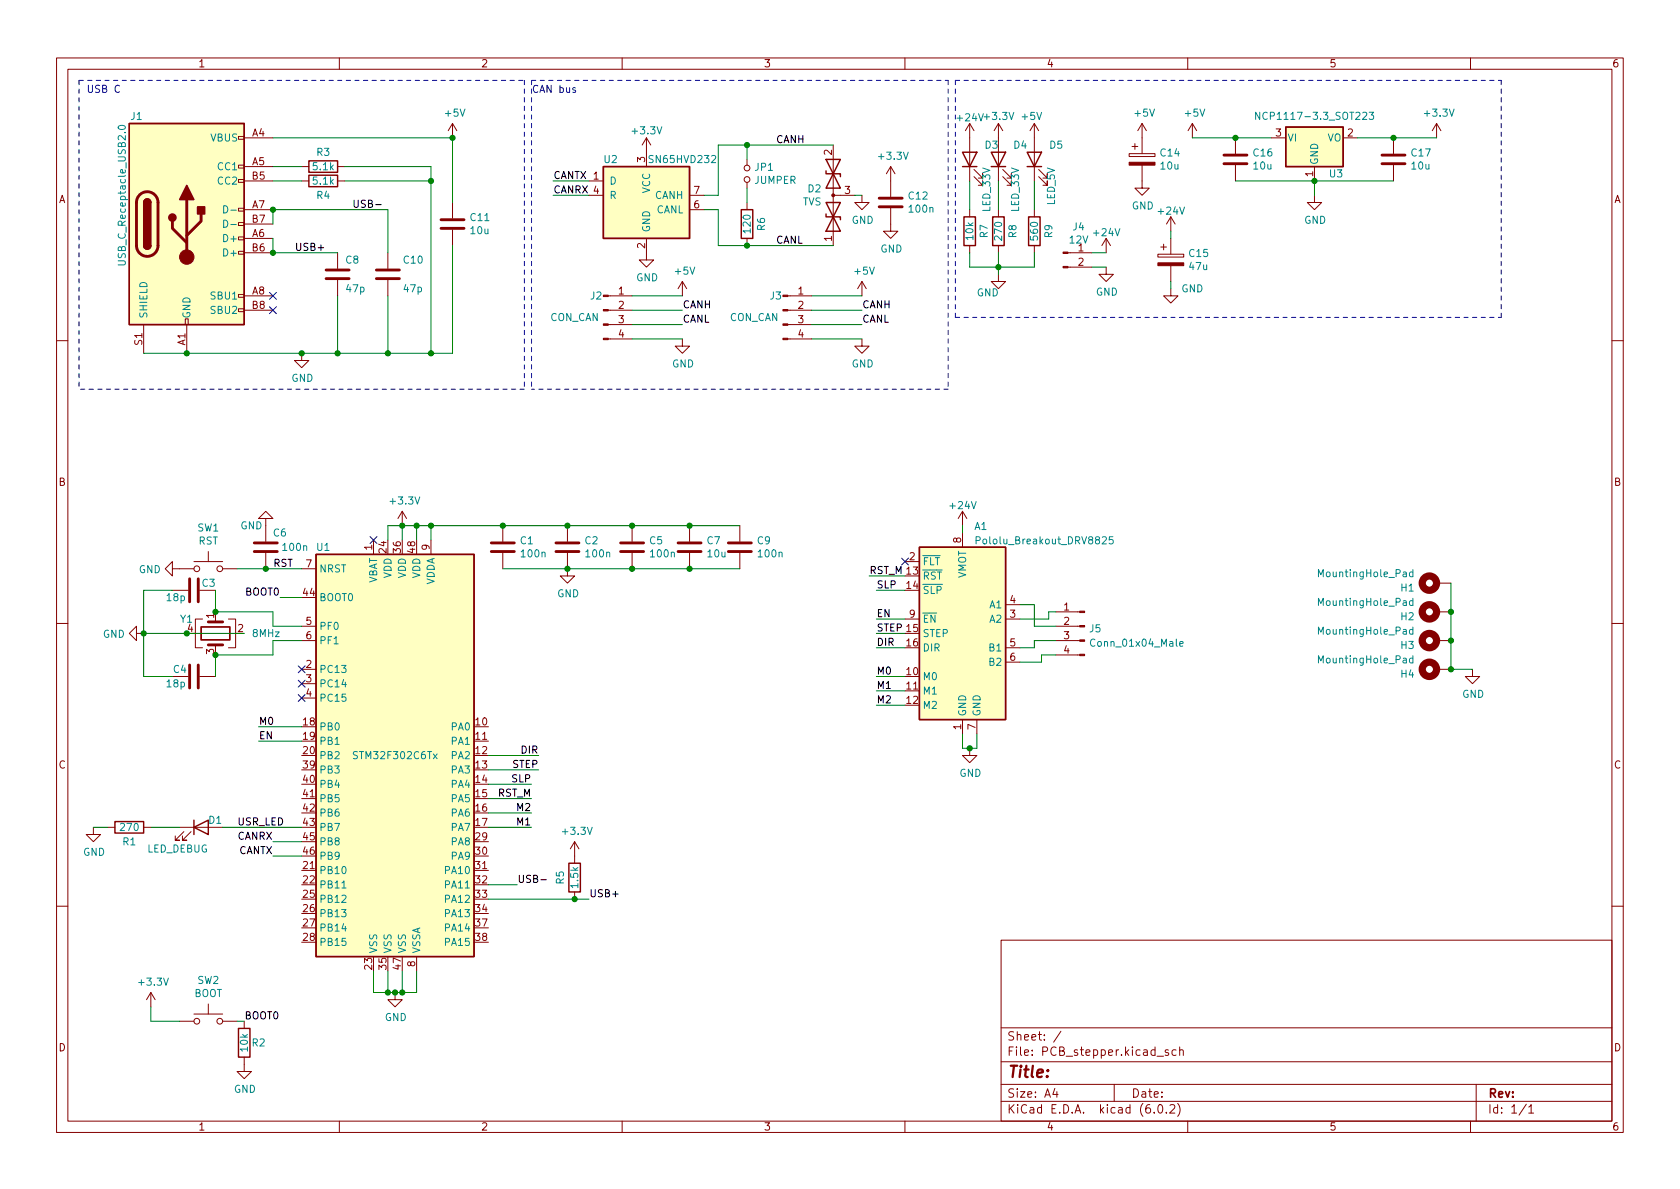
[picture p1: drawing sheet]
<svg xmlns="http://www.w3.org/2000/svg" width="297mm" height="210mm" viewBox="0 0 297 210" stroke-linecap="round" stroke-linejoin="round" font-family="sans-serif">
<g fill="none" stroke="#840000" stroke-width=".18">
<path d="M10 10.2h277v190.1h-277zM12 12.2h273v186.1h-273zM60 10.2v2M110 10.2v2M160 10.2v2M210 10.2v2M260 10.2v2M42.2 39.4h1v.5h-1zM42.2 36.8h1v.5h-1zM42.2 31.7h1v.6h-1zM42.2 29.2h1v.5h-1zM42.2 24.1h1v.5h-1z"/>
<path d="M43.2 24.4h5.1M43.2 29.5h5.1M43.2 37.1h5.1M43.2 32h5.1M43.2 39.6h5.1M53.3 29.5h1.3M53.3 32h1.3M59.7 29.5h1.3M59.7 32h1.3M80 21.8v2.6M80 35.8v2.8M80 21.8l-.8 1.3"/>
<path d="M80 21.8l.8 1.3M104.1 32h2.6M104.1 34.5h2.6M114.3 24.4v5.1M114.3 24.4l-.8 1.2M114.3 24.4l.8 1.2M121.9 37.1h2.6M121.9 34.5h2.6M132.1 28.2v1M132.1 32.3v1M132.1 35.8v1.3M147.3 34.5h3.8"/>
<path d="M147.3 25.6v17.8M152.4 34.5v1.3h1.3l-1.3 1.3-1.3-1.3h1.3M157.5 36.8v4.1h1.2l-1.2 1.3-1.3-1.3h1.3M157.5 29.5v5.3M157.5 29.5l-.8 1.2M157.5 29.5l.7 1.2M171.4 21.8v10.2M171.4 37.1v1.2M171.4 21.8l-.7 1.3M171.4 21.8l.8 1.3M172.2 31.2l1.5 1.6v-.8v.8h-.7M172.2 30l1.5 1.5v-.8v.8h-.7"/>
<path d="M176.5 21.8v10.2M176.5 37.1v1.2M176.5 21.8l-.7 1.3M176.5 21.8l.8 1.3M177.3 31.2l1.5 1.6v-.8v.8h-.7M177.3 30l1.5 1.5v-.8v.8h-.7M182.9 21.8l-.8 1.3M182.9 21.8v10.2M182.9 37.1v1.2M182.9 21.8l.7 1.3M183.6 31.2l1.6 1.6v-.8v.8h-.8M183.6 30l1.6 1.5v-.8v.8h-.8"/>
<path d="M199.6 27.2h4.6v.5h-4.6zM200.2 25.9h1M200.7 25.4v1M201.9 29.2v4.1h1.3l-1.3 1.2-1.2-1.2h1.2M201.9 21.8l-.7 1.3M201.9 21.8v5.4M201.9 21.8l.8 1.3M207 38.3v2.6M207 38.3l-.8 1.3M207 38.3l.8 1.3M210.8 21.8l-.7 1.3M210.8 21.8v2.6"/>
<path d="M210.8 21.8l.8 1.3M218.4 24.4v2.8M218.4 29.2v2.8M224.8 24.4h2.5M232.4 34.5v1.3h1.3l-1.3 1.3-1.3-1.3h1.3M232.4 29.5v2.5M237.5 24.4h2.5M246.4 24.4v2.8M246.4 29.2v2.8M254 21.8l-.8 1.3M254 21.8v2.6M254 21.8l.8 1.3"/>
<path d="M25.4 57.4v5.1M32.8 56.4h.5v1h-.5zM33 57.4v5.1M42.2 54.6h1v.5h-1zM42.2 52.1h1v.5h-1zM42.2 44.4h1v.6h-1zM42.2 41.9h1v.5h-1zM43.2 54.9h5.1M43.2 52.3h5.1M43.2 42.2h5.1M43.2 44.7h5.1M59.7 44.7v2.8"/>
<path d="M59.7 49.5v2.8M68.6 44.7v2.8M68.6 49.5v2.8M80 40.6v2.8M107.5 59.9h4.3M107.5 57.4h4.3M107.5 54.9h4.3M107.5 52.3h4.3M114.3 42.2v3.8h1.3l-1.3 1.2-1.3-1.2h1.3M120.6 59.9v1.3h1.3l-1.3 1.3-1.2-1.3h1.2M120.6 49.8l-.7 1.2M120.6 49.8v2.5"/>
<path d="M120.6 49.8l.8 1.2M132.1 42.2v1.2M139.3 59.9h4.2M139.3 57.4h4.2M139.3 54.9h4.2M139.3 52.3h4.2M152.4 59.9v1.3h1.3l-1.3 1.3-1.3-1.3h1.3M152.4 49.8l-.8 1.2M152.4 49.8v2.5M152.4 49.8l.8 1.2M171.4 43.4v1.3M176.5 48.5v1.3h1.3l-1.3 1.2-1.2-1.2h1.2"/>
<path d="M176.5 43.4v1.3M182.9 43.4v1.3M188.8 44.7h4.2M188.8 47.2h4.2M195.6 47.2v1.3h1.2l-1.2 1.3-1.3-1.3h1.3M195.6 42.2l-.8 1.2M195.6 42.2v2.5M195.6 42.2l.7 1.2M204.7 45h4.6v.5h-4.6zM205.2 43.7h1M205.7 43.2v1M207 51v1.3h1.3l-1.3 1.3-1.3-1.3h1.3"/>
<path d="M207 42.2v2.8M207 47v2.8M10 60.2h2M53.3 62.5v1.2h1.3l-1.3 1.3-1.2-1.3h1.2M285 60.2h2M34.3 99.3h5.1M36.8 97.5v1.8M47 91.7h1.3l-1.3-1.3-1.3 1.3h1.3v4.1M47 97.8v2.8M66 95.5v2.5M71.1 90.4l-.7 1.3M71.1 90.4v2.6"/>
<path d="M71.1 90.4l.8 1.3M76.2 95.5v2.5M88.9 93v2.8M88.9 97.8v2.8M100.3 97.8v4h1.3l-1.3 1.3-1.2-1.3h1.2M100.3 93v2.8M111.8 93v2.8M111.8 97.8v2.8M121.9 93v2.8M121.9 97.8v2.8M130.8 93v2.8M130.8 97.8v2.8"/>
<path d="M160 99.3h2.6M170.2 90.4v2.6M170.2 94.2v2.6M170.2 90.4l-.8 1.3M170.2 90.4l.7 1.3M10 110.2h2M24.1 112v-1.3l-1.2 1.3 1.2 1.3v-1.3h1.3M30.5 100.6v-1.3l-1.3 1.3 1.3 1.2v-1.2h3.8M30.5 104.4h2.8M35.3 119.6h2.8M35.8 109.5h-1.3v5h1.3M38.1 109.5v.5"/>
<path d="M38.1 114v.5M39.4 100.6h2.5M40.4 109.5h1.3v5h-1.3M53.3 100.6h2.6M53.3 118.4h2.6M53.3 110.7h2.6M53.3 113.3h2.6M160 109.5h2.6M177.8 109.5h2.5M177.8 106.9h2.5M177.8 114.5h2.5M177.8 117.1h2.5"/>
<path d="M186.7 110.7h4.2M186.7 113.3h4.2M186.7 115.8h4.2M186.7 108.2h4.2M254 118.4h2.5M254 113.3h2.5M254 103.1h2.5M254 108.2h2.5M260.3 118.4v1.2h1.3l-1.3 1.3-1.2-1.3h1.2M285 110.2h2M53.3 120.9h2.6M53.3 123.4h2.6"/>
<path d="M83.8 131.1h2.6M160 122.2h2.6M170.2 127.2v2.6M171.4 132.3v1.3h1.3l-1.3 1.3-1.2-1.3h1.2M172.7 127.2v2.6M16.5 146.3v1.3h1.3l-1.3 1.2-1.3-1.2h1.3M19 146.3h1.3M25.4 146.3h1.3M31.7 146.3h7.7M32.5 147.1l-1.5 1.5h.7h-.7v-.8M33.8 147.1l-1.5 1.5h.7h-.7v-.8M53.3 153.9h2.6"/>
<path d="M53.3 141.2h2.6M83.8 153.9h2.6M101.6 148.8l-.8 1.3M101.6 148.8v3.8M101.6 157.7v1.3M101.6 148.8l.8 1.3M10 160.2h2M26.7 175.5l-.8 1.3M26.7 175.5v2.5M26.7 175.5l.7 1.3M34.3 179.3h5.1M36.8 177.5v1.8"/>
<path d="M69.8 175.5v1.3h1.3l-1.3 1.2-1.2-1.2h1.2M73.7 169.2v2.5M177 166.3h108v32h-108zM285 160.2h2M31.7 180.6h2.6M39.4 180.6h2.5M43.2 186.9v2.6h1.2l-1.2 1.2-1.3-1.2h1.3M43.2 180.6v1.3M60 198.3v2M110 198.3v2M160 198.3v2M177 194.8h108"/>
<path d="M177 191.8h108M177 187.8h108M177 181.8h108M186.5 192.5l-.4 1h1M186.9 193v1M187.6 182.4l-1.3 1.9M197 191.8v3M204.1 196.7v.1M204.6 186.8h1.1M204.9 195.4l.2-.1a.81 .81 0 0 1 .6 .7 .81 .81 0 0 1-.3 .8h-.2a.81 .81 0 0 1-.6-.6 .81 .81 0 0 1 .3-.8zM206.2 196.7v.1M206.6 185.7l-.4-.1-.2 .2 .1 .3 .5 .1v.4h-.6"/>
<path d="M206.9 195.5l.5-.2 .2 .2 .1 .3-.9 1h.9M207.9 185.7l-.4-.1-.3 .3v.4l.2 .3h.5M208.2 195.1a1.72 1.72 0 0 1 0 2.3M208.6 185.8l.2-.2 .3 .1 .1 .9M208.6 185.1v1.5M210 198.3v2M260 198.3v2M261 191.8v6.5M269.9 195.3l-1.3 1.9M270.3 195.8l.4-.5v1.5M270.3 196.8h.9"/>
<circle cx="132.1" cy="29.7" r=".51"/>
<circle cx="132.1" cy="31.7" r=".51"/>
<circle cx="34.8" cy="100.6" r=".51"/>
<circle cx="38.9" cy="100.6" r=".51"/>
<circle cx="34.8" cy="180.6" r=".51"/>
<circle cx="38.9" cy="180.6" r=".51"/>
</g>
<g fill="#840000" stroke="#840000" stroke-width=".18">
<path d="M106.7 59.8h.8v.3h-.8z"/>
<path d="M106.7 57.3h.8v.2h-.8z"/>
<path d="M106.7 54.7h.8v.3h-.8z"/>
<path d="M106.7 52.2h.8v.2h-.8z"/>
<path d="M138.4 59.8h.9v.3h-.9z"/>
<path d="M138.4 57.3h.9v.2h-.9z"/>
<path d="M138.4 54.7h.9v.3h-.9z"/>
<path d="M138.4 52.2h.9v.2h-.9z"/>
<path d="M188 47.1h.8v.3h-.8z"/>
<path d="M188 44.6h.8v.2h-.8z"/>
<path d="M190.9 115.7h.9v.2h-.9z"/>
<path d="M190.9 113.2h.9v.2h-.9z"/>
<path d="M190.9 110.6h.9v.3h-.9z"/>
<path d="M190.9 108.1h.9v.2h-.9z"/>
<path d="M204.7 46.5h4.6v.5h-4.6z"/>
<path d="M199.6 28.7h4.6v.5h-4.6z"/>
<circle cx="33" cy="45.5" r="1.27"/>
<circle cx="147.3" cy="34.5" r=".25"/>
</g>
<g fill="none" stroke="#840000" stroke-width=".51">
<path d="M30.5 39.1v1.3l2.5 2.5M33 35.3v10.2M35.6 37.8v1.3l-2.6 2.6M78 38.9h4M155.4 36.6h4.1M155.4 35h4.1M216.4 29h4.1M216.4 27.4h4.1M244.3 29h4.1M244.3 27.4h4.1M24.1 43.4a1.91 1.91 0 0 0 1.9 1.9 1.91 1.91 0 0 0 1.9-1.9M24.1 43.4v-7.6a1.91 1.91 0 0 1 1.9-1.9 1.91 1.91 0 0 1 1.9 1.9v7.6"/>
<path d="M57.7 49.3h4M57.7 47.7h4M66.5 49.3h4.1M66.5 47.7h4.1M78 40.4h4M45 96h4M45 97.5h4M86.9 96h4M86.9 97.5h4M98.3 96h4.1M98.3 97.5h4.1M109.7 96h4.1"/>
<path d="M109.7 97.5h4.1M119.9 96h4.1M119.9 97.5h4.1M128.8 96h4M128.8 97.5h4M33.5 102.4v4M33.5 117.6v4.1M35.1 102.4v4M35.1 117.6v4.1M36.8 110h2.6M36.8 114h2.6"/>
</g>
<g fill="none" stroke="#840000" stroke-width=".25">
<path d="M22.9 21.8h20.3v35.6h-20.3zM25.4 35.8a.64 .64 0 0 1 .6-.6 .64 .64 0 0 1 .7 .6M54.6 31h5.1v2h-5.1zM54.6 28.4h5.1v2.1h-5.1zM106.7 29.5h15.2v12.7h-15.2zM131.1 37.1h2v5.1h-2zM146 37.8v.5h2.6v.6M146 30.2v.5h2.6v.5M146 35.8l2.6 5.1h-2.6l2.6-5.1zM146 28.2l2.6 5.1h-2.6l2.6-5.1zM170.2 26.9h2.5l-1.3 2.6zM170.2 29.5h2.5"/>
<path d="M170.4 38.3h2.1v5.1h-2.1zM175.3 26.9h2.5l-1.3 2.6zM175.3 29.5h2.5M175.5 38.3h2v5.1h-2zM181.6 26.9h2.5l-1.2 2.6zM181.6 29.5h2.5M181.9 38.3h2v5.1h-2zM227.3 22.5h10.2v7h-10.2zM25.4 43.4a.64 .64 0 0 0 .6 .7 .64 .64 0 0 0 .7-.7M55.9 98h27.9v71.2h-27.9zM162.6 96.8h15.2v30.4h-15.2zM20.3 145.3h5.1v2h-5.1z"/>
<path d="M34.3 146.3l2.5-1.3v2.6zM34.3 145v2.6M100.6 152.6h2v5.1h-2zM42.2 181.9h2v5h-2z"/>
</g>
<g fill="#ffffc2" stroke="#ffffc2" stroke-width=".18">
<path d="M55.9 98h27.9v71.2h-27.9z"/>
<path d="M162.6 96.8h15.2v30.4h-15.2z"/>
<path d="M22.9 21.8h20.3v35.6h-20.3z"/>
<path d="M106.7 29.5h15.2v12.7h-15.2z"/>
<path d="M227.3 22.5h10.2v7h-10.2z"/>
</g>
<g fill="none" stroke="#008484" stroke-width=".18">
<path d="M222.7 19.8v1.3l-.7-1.3v1.3M242.1 19.8h.8l-.5 .5 .4 .2v.5l-.2 .1-.5-.1M21 22.3a.69 .69 0 0 1 1.2 .3 .72 .72 0 0 1-1.3-.1zM39.5 36.4a.64 .64 0 0 1 .8 .6 .64 .64 0 0 1-.8 .7zM39.5 38.9a.64 .64 0 0 1 .8 .7 .64 .64 0 0 1-.8 .6zM40.8 37.2h1M40.8 39.7h1M20.9 46.1h1l.3 .3v.2l-.3 .2h-1M172.6 95.6l.6-.1 .1-.2-.1-.3-.6-.1v1.3M194.9 95l.5-.1 .2 .4-.8 .9h.8M196.8 94.9h-.6l-.1 .6 .2-.1 .4 .1 .1 .1v.5l-.2 .1-.5-.1M208.6 113.9l.6-.2-.1-.2-.3-.1-.2 .2v.6h.5"/>
<path d="M249.8 101.2l-.4-.1-.2 .3 .1 .5h.5M249.8 106.3l-.4-.1-.2 .3 .1 .5h.5M249.8 111.4l-.4-.1-.2 .2 .1 .6h.5M249.8 116.4h-.4l-.2 .2 .1 .6h.5M249.8 100.7v1.3M249.8 105.8v1.3M249.8 110.9v1.3M249.8 116v1.2M60.5 157h.7"/>
</g>
<g fill="#840000" stroke="#840000" stroke-width=".25">
<path d="M25.4 43.4h1.3a.64 .64 0 0 1-.7 .7 .64 .64 0 0 1-.6-.7z"/>
<path d="M25.4 35.8h1.3v7.6h-1.3z"/>
<path d="M25.6 35.4a.64 .64 0 0 1 .7-.2 .64 .64 0 0 1 .4 .6h-1.3z"/>
<path d="M33 32.8l1.3 2.5h-2.6z"/>
<path d="M34.9 36.6h1.3v1.2h-1.3z"/>
<circle cx="30.5" cy="38.5" r=".63"/>
</g>
<g fill="none" stroke="#840000" stroke-width="1.3">
<circle cx="252.7" cy="108.2" r="1.27"/>
<circle cx="252.7" cy="103.1" r="1.27"/>
<circle cx="252.7" cy="118.4" r="1.27"/>
<circle cx="252.7" cy="113.3" r="1.27"/>
</g>
<path d="M35.6 110.9h5v2.3h-5z" fill="none" stroke="#840000" stroke-width=".3"/>
<path d="M66.4 36.2h1M95.6 155.6h1" fill="none" stroke="#000" stroke-width=".18"/>
<path d="M101.7 15.6l-.3-.1-.1 .2v.2l.4 .1v.3h-.4" fill="none" stroke="#0000c2" stroke-width=".18"/>
<path d="M14 14.2h78.7M14 14.2v54.6M92.7 14.2v54.6M94 14.2h73.6M94 14.2v54.6M167.6 14.2v54.6M168.9 14.2h96.5M265.4 14.2v41.9M168.9 56.1h96.5M168.9 56.1v-41.9M92.7 68.8h-78.7M167.6 68.8h-73.6" fill="none" stroke="#0000c2" stroke-width=".18" stroke-dasharray=".8 .8"/>
<g fill="none" stroke="#008400" stroke-width=".18">
<path d="M48.3 24.4h31.7v11.4M48.3 39.6v-2.5h20.3v7.6M48.3 32h5M48.3 29.5h5M61 29.5h15.2v33M61 32h15.2M97.8 34.5h6.3M97.8 32h6.3M124.5 37.1h2.5v6.3h20.3M132.1 25.6v2.6M132.1 33.3v2.5M147.3 25.6h-20.3v8.9h-2.5"/>
<path d="M151.1 34.5h1.3M171.4 32v5.1M176.5 32v5.1M182.9 32v5.1M210.8 24.4h14M218.4 32h28M232.4 32v2.5M240 24.4h14M48.3 42.2v2.5h11.4M59.7 52.3v10.2M68.6 52.3v10.2M80 43.4v19.1h-54.6"/>
<path d="M111.8 59.9h8.8M111.8 54.9h8.8M111.8 57.4h8.8M111.8 52.3h8.8M143.5 59.9h8.9M143.5 54.9h8.9M143.5 57.4h8.9M143.5 52.3h8.9M171.4 44.7v2.5h11.5v-2.5M176.5 44.7v3.8M193 44.7h2.6M193 47.2h2.6"/>
<path d="M207 40.9v1.3M207 49.8v1.2M71.1 93v2.5M73.7 93v2.5M76.2 93v2.5M130.8 93h-62.2v2.5M170.2 93v1.2M25.4 112h17.8M30.5 104.4h-5.1v15.2h5.1M38.1 104.4v3.8h10.2v2.5h5M41.9 100.6h11.4M49.5 105.7h3.8"/>
<path d="M53.3 113.3h-5v2.5h-10.2v3.8M88.9 100.6h41.9M153.7 101.8h6.3M154.9 119.6h5.1M154.9 112h5.1M154.9 114.5h5.1M154.9 104.4h5.1M154.9 109.5h5.1M180.3 106.9h2.6v3.8h3.8M186.7 108.2h-1.3v1.3h-5.1M186.7 115.8h-2.6v1.3h-3.8M186.7 113.3h-3.8v1.2h-2.6"/>
<path d="M256.5 103.1v15.3h3.8M45.7 131.1h7.6M45.7 128.5h7.6M86.4 138.7h7.6M86.4 136.1h8.8M86.4 133.6h8.8M154.9 122.2h5.1M154.9 124.7h5.1M170.2 129.8v2.5h2.5v-2.5M16.5 146.3h2.5M26.7 146.3h5M39.4 146.3h13.9"/>
<path d="M48.3 151.4h5M48.3 148.8h5M86.4 146.3h7.6M86.4 141.2h7.6M86.4 159h17.7M86.4 143.8h7.6M86.4 156.5h5M26.7 178v2.6h5M66 171.7v3.8h7.7v-3.8M68.6 171.7v3.8M71.1 171.7v3.8M41.9 180.6h1.3"/>
</g>
<g fill="none" stroke="#000084" stroke-width=".18">
<path d="M47.7 54.2l1.2 1.3M47.7 51.7l1.2 1.2M48.9 54.2l-1.2 1.3M48.9 51.7l-1.2 1.2M65.4 94.9l1.2 1.2M66.6 94.9l-1.2 1.2M159.4 98.7l1.2 1.2M160.6 98.7l-1.2 1.2M52.7 117.7l1.2 1.3M53.9 117.7l-1.2 1.3M52.7 122.8l1.2 1.2M52.7 120.3l1.2 1.2"/>
<path d="M53.9 122.8l-1.2 1.2M53.9 120.3l-1.2 1.2"/>
</g>
<g fill="#008400" stroke="#008400" stroke-width=".18">
<circle cx="59.7" cy="62.5" r=".46"/>
<circle cx="68.6" cy="62.5" r=".46"/>
<circle cx="71.1" cy="93" r=".46"/>
<circle cx="33" cy="112" r=".46"/>
<circle cx="25.4" cy="112" r=".46"/>
<circle cx="73.7" cy="93" r=".46"/>
<circle cx="76.2" cy="32" r=".46"/>
<circle cx="80" cy="24.4" r=".46"/>
<circle cx="76.2" cy="62.5" r=".46"/>
<circle cx="132.1" cy="25.6" r=".46"/>
<circle cx="68.6" cy="175.5" r=".46"/>
<circle cx="71.1" cy="175.5" r=".46"/>
<circle cx="38.1" cy="115.8" r=".46"/>
<circle cx="38.1" cy="108.2" r=".46"/>
<circle cx="69.8" cy="175.5" r=".46"/>
<circle cx="47" cy="100.6" r=".46"/>
<circle cx="101.6" cy="159" r=".46"/>
<circle cx="100.3" cy="100.6" r=".46"/>
<circle cx="33" cy="62.5" r=".46"/>
<circle cx="48.3" cy="44.7" r=".46"/>
<circle cx="48.3" cy="37.1" r=".46"/>
<circle cx="53.3" cy="62.5" r=".46"/>
<circle cx="171.4" cy="132.3" r=".46"/>
<circle cx="256.5" cy="118.4" r=".46"/>
<circle cx="256.5" cy="113.3" r=".46"/>
<circle cx="121.9" cy="100.6" r=".46"/>
<circle cx="88.9" cy="93" r=".46"/>
<circle cx="100.3" cy="93" r=".46"/>
<circle cx="111.8" cy="93" r=".46"/>
<circle cx="111.8" cy="100.6" r=".46"/>
<circle cx="121.9" cy="93" r=".46"/>
<circle cx="76.2" cy="93" r=".46"/>
<circle cx="132.1" cy="43.4" r=".46"/>
<circle cx="176.5" cy="47.2" r=".46"/>
<circle cx="246.4" cy="24.4" r=".46"/>
<circle cx="218.4" cy="24.4" r=".46"/>
<circle cx="232.4" cy="32" r=".46"/>
<circle cx="256.5" cy="108.2" r=".46"/>
</g>
<text font-size="2.8" fill="#840000" x="178" y="190.6">Title:</text>
<g font-size="2.1" fill="#840000">
<text x="178" y="184">Sheet: /</text>
<text x="178" y="186.7">File: PCB_stepper.kicad_sch</text>
<text x="178" y="196.9">KiCad E.D.A. kicad (6.0.2)</text>
<text x="178" y="194.1">Size: A4</text>
<text x="200" y="194.1">Date:</text>
<text x="263" y="194.1">Rev:</text>
<text x="263" y="196.9">Id: 1/1</text>
</g>
<g font-size="1.8" fill="#840000">
<text x="35" y="11.9">1</text>
<text x="85" y="11.9">2</text>
<text x="135" y="11.9">3</text>
<text x="185" y="11.9">4</text>
<text x="235" y="11.9">5</text>
<text x="285" y="11.9">6</text>
<text x="44.6" y="24.1">A4</text>
<text x="44.6" y="29.2">A5</text>
<text x="114" y="28.7" transform="rotate(-90 114 28.7)">3</text>
<text x="147.1" y="27.4" transform="rotate(-90 147.1 27.4)">2</text>
<text x="225.6" y="24.1">3</text>
<text x="238.3" y="24.1">2</text>
<text x="10.3" y="35.9">A</text>
<text x="44.6" y="31.7">B5</text>
<text x="122.7" y="34.3">7</text>
<text x="149.4" y="34.3">3</text>
<text x="232.2" y="31.2" transform="rotate(-90 232.2 31.2)">1</text>
<text x="285.3" y="35.9">A</text>
<text x="44.6" y="41.9">A6</text>
<text x="44.6" y="36.8">A7</text>
<text x="44.6" y="39.4">B7</text>
<text x="122.7" y="36.8">6</text>
<text x="44.6" y="44.4">B6</text>
<text x="114" y="43.9" transform="rotate(-90 114 43.9)">2</text>
<text x="147.1" y="42.7" transform="rotate(-90 147.1 42.7)">1</text>
<text x="190.6" y="44.4">1</text>
<text x="190.6" y="47">2</text>
<text x="44.6" y="52.1">A8</text>
<text x="109.4" y="52.1">1</text>
<text x="141.1" y="52.1">1</text>
<text x="44.6" y="54.6">B8</text>
<text x="109.4" y="54.6">2</text>
<text x="109.4" y="57.1">3</text>
<text x="109.4" y="59.7">4</text>
<text x="141.1" y="54.6">2</text>
<text x="141.1" y="57.1">3</text>
<text x="141.1" y="59.7">4</text>
<text x="25.1" y="61" transform="rotate(-90 25.1 61)">S1</text>
<text x="32.8" y="61.1" transform="rotate(-90 32.8 61.1)">A1</text>
<text x="10.3" y="85.9">B</text>
<text x="285.3" y="85.9">B</text>
<text x="169.9" y="96" transform="rotate(-90 169.9 96)">8</text>
<text x="54.1" y="100.3">7</text>
<text x="65.8" y="97.3" transform="rotate(-90 65.8 97.3)">1</text>
<text x="68.3" y="97.8" transform="rotate(-90 68.3 97.8)">24</text>
<text x="70.9" y="97.8" transform="rotate(-90 70.9 97.8)">36</text>
<text x="73.4" y="97.8" transform="rotate(-90 73.4 97.8)">48</text>
<text x="75.9" y="97.3" transform="rotate(-90 75.9 97.3)">9</text>
<text x="160.8" y="99.1">2</text>
<text x="53.6" y="105.4">44</text>
<text x="160.3" y="104.1">14</text>
<text x="178.6" y="106.7">4</text>
<text x="188.1" y="107.9">1</text>
<text x="37.8" y="109.3" transform="rotate(-90 37.8 109.3)">1</text>
<text x="42.1" y="111.8">2</text>
<text x="54.1" y="110.5">5</text>
<text x="54.1" y="113">6</text>
<text x="160.8" y="109.2">9</text>
<text x="178.6" y="109.2">3</text>
<text x="188.1" y="110.5">2</text>
<text x="188.1" y="113">3</text>
<text x="37.8" y="115.7" transform="rotate(-90 37.8 115.7)">3</text>
<text x="54.1" y="118.1">2</text>
<text x="160.3" y="119.4">10</text>
<text x="160.3" y="114.3">16</text>
<text x="178.6" y="114.3">5</text>
<text x="178.6" y="116.8">6</text>
<text x="188.1" y="115.6">4</text>
<text x="54.1" y="120.6">3</text>
<text x="54.1" y="123.2">4</text>
<text x="160.3" y="121.9">11</text>
<text x="160.3" y="124.5">12</text>
<text x="53.6" y="128.3">18</text>
<text x="53.6" y="130.8">19</text>
<text x="84.1" y="128.3">10</text>
<text x="84.1" y="130.8">11</text>
<text x="169.9" y="129" transform="rotate(-90 169.9 129)">1</text>
<text x="172.5" y="129" transform="rotate(-90 172.5 129)">7</text>
<text x="10.3" y="135.9">C</text>
<text x="53.6" y="133.3">20</text>
<text x="53.6" y="135.9">39</text>
<text x="84.1" y="133.3">12</text>
<text x="84.1" y="135.9">13</text>
<text x="285.3" y="135.9">C</text>
<text x="53.6" y="138.4">40</text>
<text x="53.6" y="141">41</text>
<text x="53.6" y="143.5">42</text>
<text x="84.1" y="138.4">14</text>
<text x="84.1" y="141">15</text>
<text x="84.1" y="143.5">16</text>
<text x="53.6" y="146">43</text>
<text x="53.6" y="148.6">45</text>
<text x="84.1" y="146">17</text>
<text x="84.1" y="148.6">29</text>
<text x="53.6" y="153.7">21</text>
<text x="53.6" y="151.1">46</text>
<text x="84.1" y="151.1">30</text>
<text x="84.1" y="153.7">31</text>
<text x="53.6" y="156.2">22</text>
<text x="53.6" y="158.7">25</text>
<text x="53.6" y="161.3">26</text>
<text x="84.1" y="156.2">32</text>
<text x="84.1" y="158.7">33</text>
<text x="84.1" y="161.3">34</text>
<text x="53.6" y="163.8">27</text>
<text x="53.6" y="166.4">28</text>
<text x="84.1" y="163.8">37</text>
<text x="84.1" y="166.4">38</text>
<text x="65.8" y="171.4" transform="rotate(-90 65.8 171.4)">23</text>
<text x="68.3" y="171.4" transform="rotate(-90 68.3 171.4)">35</text>
<text x="70.9" y="171.4" transform="rotate(-90 70.9 171.4)">47</text>
<text x="73.4" y="170.9" transform="rotate(-90 73.4 170.9)">8</text>
<text x="10.3" y="185.9">D</text>
<text x="285.3" y="185.9">D</text>
<text x="35" y="199.9">1</text>
<text x="85" y="199.9">2</text>
<text x="135" y="199.9">3</text>
<text x="185" y="199.9">4</text>
<text x="235" y="199.9">5</text>
<text x="285" y="199.9">6</text>
</g>
<g font-size="1.8" fill="#0000c2">
<text x="15.2" y="16.4">USB C</text>
<text x="94" y="16.4">CAN bus</text>
</g>
<g font-size="1.8" fill="#008484">
<text x="23.1" y="21.2">J1</text>
<text x="78.8" y="20.6">+5V</text>
<text x="112" y="23.7">+3.3V</text>
<text x="169.4" y="21.4">+24V +3.3V</text>
<text x="180.8" y="21.2">+5V</text>
<text x="200.7" y="20.6">+5V</text>
<text x="209.6" y="20.6">+5V</text>
<text x="223.3" y="21.2">NCP1117-3.3_SOT223</text>
<text x="252" y="20.6">+3.3V</text>
<text x="37.3" y="25">VBUS</text>
<text x="56" y="27.6">R3</text>
<text x="106.8" y="28.8">U2</text>
<text x="115.1" y="28.8">SN65HVD232</text>
<text x="155.5" y="28.2">+3.3V</text>
<text x="174.2" y="26.3">D3</text>
<text x="179.3" y="26.3">D4</text>
<text x="185.6" y="26.3">D5</text>
<text x="205.2" y="27.7">C14</text>
<text x="205.3" y="30">10u</text>
<text x="221.7" y="27.7">C16</text>
<text x="221.7" y="30">10u</text>
<text x="227.6" y="25">VI</text>
<text x="233" y="29.2" transform="rotate(-90 233 29.2)">GND</text>
<text x="234.7" y="25">VO</text>
<text x="249.6" y="27.7">C17</text>
<text x="249.6" y="30">10u</text>
<text x="38.6" y="30.1">CC1</text>
<text x="38.6" y="32.6">CC2</text>
<text x="55.4" y="32.6">5.1k</text>
<text x="55.4" y="30.1">5.1k</text>
<text x="56" y="35.2">R4</text>
<text x="107.7" y="32.6">D</text>
<text x="107.7" y="35.2">R</text>
<text x="114.9" y="34.2" transform="rotate(-90 114.9 34.2)">VCC</text>
<text x="115.8" y="35.2">CANH</text>
<text x="133.4" y="32.5">JUMPER</text>
<text x="133.5" y="30.2">JP1</text>
<text x="142.9" y="34">D2</text>
<text x="160.7" y="35.3">C12</text>
<text x="235.1" y="31.4">U3</text>
<text x="83.2" y="39.1">C11</text>
<text x="83.3" y="41.4">10u</text>
<text x="114.9" y="41.1" transform="rotate(-90 114.9 41.1)">GND</text>
<text x="116" y="37.7">CANL</text>
<text x="132.7" y="41.1" transform="rotate(-90 132.7 41.1)">120</text>
<text x="135.3" y="40.7" transform="rotate(-90 135.3 40.7)">R6</text>
<text x="141.9" y="36.3">TVS</text>
<text x="150.6" y="39.6">GND</text>
<text x="160.9" y="37.6">100n</text>
<text x="175.1" y="37.4" transform="rotate(-90 175.1 37.4)">LED_33V</text>
<text x="180.2" y="37.4" transform="rotate(-90 180.2 37.4)">LED_33V</text>
<text x="186.5" y="36.3" transform="rotate(-90 186.5 36.3)">LED_5V</text>
<text x="189.7" y="40.7">J4</text>
<text x="193.5" y="41.8">+24V</text>
<text x="200.1" y="37">GND</text>
<text x="204.9" y="37.9">+24V</text>
<text x="230.6" y="39.6">GND</text>
<text x="22.2" y="46.3" transform="rotate(-90 22.2 46.3)">USB_C_Receptacle_USB2.0</text>
<text x="39.9" y="42.8">D+</text>
<text x="39.9" y="45.3">D+</text>
<text x="61.1" y="46.6">C8</text>
<text x="71.4" y="46.6">C10</text>
<text x="155.6" y="44.6">GND</text>
<text x="172.1" y="42.4" transform="rotate(-90 172.1 42.4)">10k</text>
<text x="174.6" y="42" transform="rotate(-90 174.6 42)">R7</text>
<text x="177.2" y="42.4" transform="rotate(-90 177.2 42.4)">270</text>
<text x="179.7" y="42" transform="rotate(-90 179.7 42)">R8</text>
<text x="183.5" y="42.4" transform="rotate(-90 183.5 42.4)">560</text>
<text x="186.1" y="42" transform="rotate(-90 186.1 42)">R9</text>
<text x="189.1" y="43">12V</text>
<text x="210.3" y="45.4">C15</text>
<text x="210.3" y="47.7">47u</text>
<text x="37.4" y="53">SBU1</text>
<text x="61.3" y="51.7">47p</text>
<text x="71.5" y="51.7">47p</text>
<text x="104.4" y="53">J2</text>
<text x="112.5" y="49.7">GND</text>
<text x="119.4" y="48.6">+5V</text>
<text x="136.2" y="53">J3</text>
<text x="151.2" y="48.6">+5V</text>
<text x="172.7" y="52.4">GND</text>
<text x="193.7" y="52.3">GND</text>
<text x="208.9" y="51.7">GND</text>
<text x="26" y="56.4" transform="rotate(-90 26 56.4)">SHIELD</text>
<text x="33.7" y="56.4" transform="rotate(-90 33.7 56.4)">GND</text>
<text x="37.4" y="55.5">SBU2</text>
<text x="97.2" y="56.8">CON_CAN</text>
<text x="129" y="56.8">CON_CAN</text>
<text x="118.8" y="65">GND</text>
<text x="150.6" y="65">GND</text>
<text x="51.5" y="67.5">GND</text>
<text x="69.2" y="89.2">+3.3V</text>
<text x="34.9" y="94">SW1</text>
<text x="42.5" y="93.6">GND</text>
<text x="48.4" y="94.9">C6</text>
<text x="168.1" y="90">+24V</text>
<text x="172.3" y="93.7">A1</text>
<text x="24.5" y="101.3">GND</text>
<text x="35.1" y="96.3">RST</text>
<text x="50.1" y="97.4">100n</text>
<text x="56" y="97.4">U1</text>
<text x="56.4" y="101.2">NRST</text>
<text x="92" y="96.2">C1</text>
<text x="92.3" y="98.5">100n</text>
<text x="103.4" y="96.2">C2</text>
<text x="103.7" y="98.5">100n</text>
<text x="114.9" y="96.2">C5</text>
<text x="115.1" y="98.5">100n</text>
<text x="125" y="96.2">C7</text>
<text x="125.2" y="98.5">10u</text>
<text x="133.9" y="96.2">C9</text>
<text x="134.2" y="98.5">100n</text>
<text x="163.1" y="99.9">~{FLT}</text>
<text x="173.3" y="96.2">Pololu_Breakout_DRV8825</text>
<text x="29.5" y="106.3">18p</text>
<text x="35.7" y="103.8">C3</text>
<text x="56.4" y="106.3">BOOT0</text>
<text x="66.7" y="103.4" transform="rotate(-90 66.7 103.4)">VBAT</text>
<text x="69.2" y="102.3" transform="rotate(-90 69.2 102.3)">VDD</text>
<text x="71.8" y="102.3" transform="rotate(-90 71.8 102.3)">VDD</text>
<text x="74.3" y="102.3" transform="rotate(-90 74.3 102.3)">VDD</text>
<text x="76.8" y="103.6" transform="rotate(-90 76.8 103.6)">VDDA</text>
<text x="98.5" y="105.6">GND</text>
<text x="163.1" y="102.5">~{RST}</text>
<text x="163.1" y="105">~{SLP}</text>
<text x="170.8" y="102.4" transform="rotate(-90 170.8 102.4)">VMOT</text>
<text x="175" y="107.6">A1</text>
<text x="233.5" y="102.1">MountingHole_Pad</text>
<text x="233.5" y="107.1">MountingHole_Pad</text>
<text x="247.7" y="104.6">H1</text>
<text x="18.2" y="112.8">GND</text>
<text x="31.9" y="110.1">Y1</text>
<text x="33.2" y="111.8">4</text>
<text x="44.7" y="112.6">8MHz</text>
<text x="56.4" y="111.4">PF0</text>
<text x="56.4" y="113.9">PF1</text>
<text x="163.1" y="112.6">STEP</text>
<text x="163.1" y="110.1">~{EN}</text>
<text x="175" y="110.1">A2</text>
<text x="192.7" y="111.8">J5</text>
<text x="233.5" y="112.2">MountingHole_Pad</text>
<text x="247.7" y="109.7">H2</text>
<text x="30.7" y="119">C4</text>
<text x="56.4" y="119">PC13</text>
<text x="163.1" y="115.2">DIR</text>
<text x="175" y="115.2">B1</text>
<text x="175" y="117.7">B2</text>
<text x="193.3" y="114.3">Conn_01x04_Male</text>
<text x="233.5" y="117.3">MountingHole_Pad</text>
<text x="247.7" y="114.7">H3</text>
<text x="247.7" y="119.8">H4</text>
<text x="29.5" y="121.5">18p</text>
<text x="56.4" y="121.5">PC14</text>
<text x="56.4" y="124.1">PC15</text>
<text x="163.1" y="120.3">M0</text>
<text x="163.1" y="122.8">M1</text>
<text x="163.1" y="125.3">M2</text>
<text x="258.5" y="123.4">GND</text>
<text x="56.4" y="129.2">PB0</text>
<text x="56.4" y="131.7">PB1</text>
<text x="79.9" y="129.2">PA0</text>
<text x="79.9" y="131.7">PA1</text>
<text x="170.8" y="126.7" transform="rotate(-90 170.8 126.7)">GND</text>
<text x="173.4" y="126.7" transform="rotate(-90 173.4 126.7)">GND</text>
<text x="56.4" y="134.2">PB2</text>
<text x="56.4" y="136.8">PB3</text>
<text x="62.8" y="134.2">STM32F302C6Tx</text>
<text x="79.9" y="134.2">PA2</text>
<text x="79.9" y="136.8">PA3</text>
<text x="169.6" y="137.4">GND</text>
<text x="56.4" y="139.3">PB4</text>
<text x="56.4" y="141.9">PB5</text>
<text x="79.9" y="139.3">PA4</text>
<text x="79.9" y="141.9">PA5</text>
<text x="21.4" y="146.9">270</text>
<text x="21.7" y="149.5">R1</text>
<text x="36.9" y="145.7">D1</text>
<text x="56.4" y="144.4">PB6</text>
<text x="56.4" y="146.9">PB7</text>
<text x="56.4" y="149.5">PB8</text>
<text x="79.9" y="144.4">PA6</text>
<text x="79.9" y="146.9">PA7</text>
<text x="79.9" y="149.5">PA8</text>
<text x="99.6" y="147.6">+3.3V</text>
<text x="14.7" y="151.3">GND</text>
<text x="25.9" y="150.7">LED_DEBUG</text>
<text x="56.4" y="154.6">PB10</text>
<text x="56.4" y="152">PB9</text>
<text x="78.9" y="154.6">PA10</text>
<text x="79.9" y="152">PA9</text>
<text x="56.4" y="157.1">PB11</text>
<text x="56.4" y="159.6">PB12</text>
<text x="78.9" y="157.1">PA11</text>
<text x="78.9" y="159.6">PA12</text>
<text x="99.7" y="156.3" transform="rotate(-90 99.7 156.3)">R5</text>
<text x="102.2" y="156.9" transform="rotate(-90 102.2 156.9)">1.5k</text>
<text x="56.4" y="162.2">PB13</text>
<text x="56.4" y="164.7">PB14</text>
<text x="56.4" y="167.3">PB15</text>
<text x="78.9" y="162.2">PA13</text>
<text x="78.9" y="164.7">PA14</text>
<text x="78.9" y="167.3">PA15</text>
<text x="34.9" y="174">SW2</text>
<text x="66.7" y="168.7" transform="rotate(-90 66.7 168.7)">VSS</text>
<text x="69.2" y="168.7" transform="rotate(-90 69.2 168.7)">VSS</text>
<text x="71.8" y="168.7" transform="rotate(-90 71.8 168.7)">VSS</text>
<text x="74.3" y="168.7" transform="rotate(-90 74.3 168.7)">VSSA</text>
<text x="24.7" y="174.3">+3.3V</text>
<text x="34.3" y="176.3">BOOT</text>
<text x="43.8" y="185.9" transform="rotate(-90 43.8 185.9)">10k</text>
<text x="44.6" y="185">R2</text>
<text x="68" y="180.5">GND</text>
<text x="41.3" y="193.2">GND</text>
</g>
<g font-size="1.8">
<text x="137.2" y="25.3">CANH</text>
<text x="97.8" y="34.2">CANRX 4</text>
<text x="97.8" y="31.6">CANTX 1</text>
<text x="62.2" y="36.7">USB-</text>
<text x="52.1" y="44.3">USB+</text>
<text x="137.2" y="43.1">CANL</text>
<text x="120.6" y="57">CANL</text>
<text x="120.6" y="54.5">CANH</text>
<text x="152.4" y="57">CANL</text>
<text x="152.4" y="54.5">CANH</text>
<text x="48.3" y="100.2">RST</text>
<text x="153.7" y="101.5">RST_M 13</text>
<text x="43.4" y="105.3">BOOT0</text>
<text x="154.9" y="104">SLP</text>
<text x="154.9" y="111.7">STEP 15</text>
<text x="154.9" y="109.1">EN</text>
<text x="154.9" y="119.3">M0</text>
<text x="154.9" y="114.2">DIR</text>
<text x="154.9" y="124.4">M2</text>
<text x="154.9" y="121.8">M1</text>
<text x="45.7" y="128.2">M0</text>
<text x="45.7" y="130.7">EN</text>
<text x="90.6" y="135.8">STEP</text>
<text x="92.2" y="133.2">DIR</text>
<text x="88" y="140.9">RST_M</text>
<text x="90.5" y="138.3">SLP</text>
<text x="91.5" y="143.4">M2</text>
<text x="41.9" y="145.9">USR_LED</text>
<text x="42" y="148.5">CANRX</text>
<text x="91.5" y="145.9">M1</text>
<text x="42.2" y="151">CANTX</text>
<text x="91.4" y="156.1">USB-</text>
<text x="104.1" y="158.6">USB+</text>
<text x="43.2" y="180.2">BOOT0</text>
</g>
</svg>
